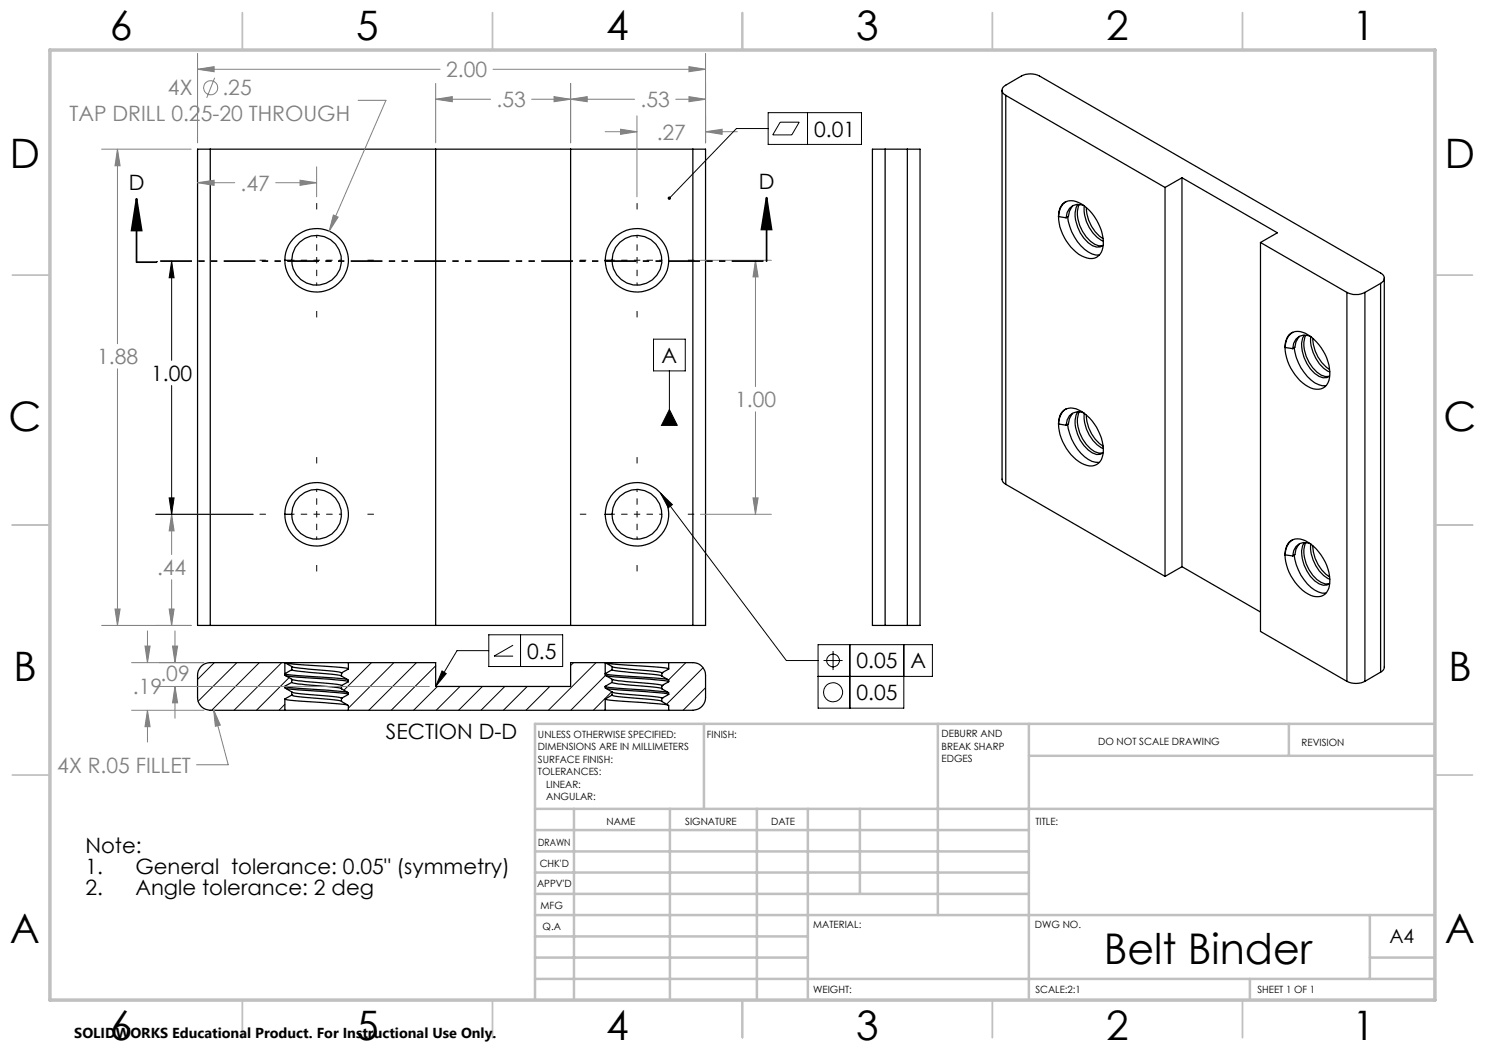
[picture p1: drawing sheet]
<svg xmlns="http://www.w3.org/2000/svg" width="297mm" height="210mm" viewBox="0 0 297 210" stroke-linecap="round" stroke-linejoin="round" font-family="sans-serif">
<g fill="none" stroke="#000" stroke-width=".25">
<path d="M200.4 18.1v77.7a1.14 1.14 0 0 0 .8 1.1M201.2 19.1a1.08 1.08 0 0 1-.8-1 1.08 1.08 0 0 1 .8-1.1l3.1-1.8a4 4 0 0 1 3.6 0l68.2 39.4a1.1 1.1 0 0 1 .8 1 1.1 1.1 0 0 1-.8 1.1M201.2 19.1l31.8 18.4M201.2 19.1v77.8M42.1 29.8h-2.6v95.3h2.6M42.1 29.8h96.5M42.1 29.8v95.3M87.1 29.8v95.3M114.1 29.8v95.3M138.6 29.8h2.5v95.3h-2.5M138.6 29.8v95.3M177 29.8h-2.5v95.3h2.5"/>
<path d="M177 29.8h4.5M177 29.8v95.3M181.5 29.8h2.5v95.3h-2.5M181.5 29.8v95.3M233 37.5v77.8M236.4 35.6l19.1 11-3.4 1.9M236.4 35.6l-3.4 1.9M236.4 35.6v77.7M57 52.1h1.3M121 52.1h1.4M211.7 43.3l1.5 .3M212.5 40.8a3 3 0 0 1 3.8 0 9.7 9.7 0 0 1 4.3 8.6 2.46 2.46 0 0 1-3.7 2 9.2 9.2 0 0 1-5.1-9.3l.2-.5z"/>
<path d="M213.3 40.3a3.1 3.1 0 0 0-1.6 3M213.5 43.4a9.7 9.7 0 0 0 4.9 7.4l.7 .2h.8M214.5 41.3l-.6 1-.2 1-.5 .3M215.5 40.9a5.7 5.7 0 0 0 .5 5.7 5.4 5.4 0 0 0 3.3 2.8h.8l.5-.3M215.8 40.9a6.8 6.8 0 0 0 3.1 8l.9 .3 .7-.1M216.7 41.1a2.46 2.46 0 0 0-3.5 2.5M216.9 41.2a7.2 7.2 0 0 0 3.8 7M217.3 41.5a7.6 7.6 0 0 0 3.3 6.2M252.1 48.5l17.3 10M252.1 48.5v77.8l17.3 10M269.4 58.5a4 4 0 0 0 3.6 0M269.4 58.5v77.8"/>
<path d="M273 58.5v77.8M276.1 56.7l-3.1 1.8M276.1 56.7v77.7M276.9 55.6v77.8a1.14 1.14 0 0 1-.8 1M257 69.5l1.6 .2M257.8 66.9a2.96 2.96 0 0 1 3.8 .1 9.2 9.2 0 0 1 4.2 9.1 2.6 2.6 0 0 1-4.2 1.2 9.4 9.4 0 0 1-4.5-9zM258.6 66.5a3.3 3.3 0 0 0-1.6 3M258.8 69.6a9.5 9.5 0 0 0 4.9 7.3l.7 .2h.7M259.8 67.4l-.6 1-.2 1.1-.4 .2M260.8 67.1a5.8 5.8 0 0 0 .6 5.6 5.2 5.2 0 0 0 3.2 2.9l.8-.1 .5-.3M261.2 67.1a6.7 6.7 0 0 0 2.2 7.3l.8 .6 .9 .3h.7M262 67.3a2.4 2.4 0 0 0-3.4 2.4"/>
<path d="M262.2 67.3a7.6 7.6 0 0 0 3.4 7l.4 .1M262.6 67.7a7.7 7.7 0 0 0 3.3 6.2M201.2 96.9l31.8 18.4M211.7 84.8l1.5 .2M212.5 82.3a2.89 2.89 0 0 1 3.8 0 9.7 9.7 0 0 1 4.3 8.6 2.49 2.49 0 0 1-3.7 2 9.3 9.3 0 0 1-5.1-9.3l.2-.5zM213.3 81.8a2.99 2.99 0 0 0-1.6 3M213.5 84.9a9.7 9.7 0 0 0 4.9 7.4l1.5 .2M214.5 82.8l-.6 .9-.2 1.1-.5 .2M215.5 82.4a5.7 5.7 0 0 0 .5 5.6 5.7 5.7 0 0 0 3.3 2.9h.8l.5-.4M215.8 82.4a6.8 6.8 0 0 0 3.1 7.9l.9 .3h.7M216.7 82.6a2.46 2.46 0 0 0-3.5 2.4M216.9 82.6a7.2 7.2 0 0 0 3.8 7.1"/>
<path d="M217.3 83a7.6 7.6 0 0 0 3.3 6.2M57 102.9h1.3M121 102.9h1.4M236.4 113.3l15.7 9.1M236.4 113.3l-3.4 2M257 111l1.6 .2M257.8 108.4a2.96 2.96 0 0 1 3.8 .1 9.2 9.2 0 0 1 4.2 9.1 2.6 2.6 0 0 1-4.2 1.2 9.4 9.4 0 0 1-4.5-9zM258.6 107.9a3.3 3.3 0 0 0-1.6 3.1M258.8 111a9.5 9.5 0 0 0 4.9 7.4l.7 .2h.7M259.8 108.9l-.6 1-.2 1-.4 .3M260.8 108.5a5.8 5.8 0 0 0 .6 5.7 5.2 5.2 0 0 0 3.2 2.8h.8l.5-.3M261.2 108.5a6.7 6.7 0 0 0 3 8l.9 .3h.7"/>
<path d="M262.1 108.8a2.43 2.43 0 0 0-3.5 2.4M262.2 108.8a7.3 7.3 0 0 0 3.8 7M262.6 109.2a7.6 7.6 0 0 0 3.3 6.2M42.1 125.1h96.5M57 139.8l1.7 .3 10.8 .9M57 137.3a58.6 58.6 0 0 0 8.9 .8l3.6 .4M57 132.5v2.5l1.3 .8v.7M57 132.5h12.7M57 132.5h-14.9a2.5 2.5 0 0 0-2.6 2.6v4.4a2.57 2.57 0 0 0 2.6 2.6h14.9M57 132.5l1.3 .8M57.1 135.1l7.7 .7a18.8 18.8 0 0 1 4.9 .5M57.1 137.7l7.8 .6a17.7 17.7 0 0 1 4.8 .6"/>
<path d="M57.2 132.6l7.6 .6a16 16 0 0 1 4.9 .6M58.3 133.3l1.3 .3 7.2 .7 1.5 .2M58.3 139l-1.3 .8v2.3M58.3 139h.1M58.3 136.5l-1.3 .8v.3l1.3 .8M58.3 136.5a17.8 17.8 0 0 0 5.3 .7h.9a10.9 10.9 0 0 1 3.8 .6M58.3 138.4a48 48 0 0 0 7.9 .9l2.1 .4M58.3 133.9l-1.3 .9 1.6 .2 9.1 .7 1.8 .2M58.3 133.9l1.3 .3 8.6 .9M58.3 138.4v.6M58.3 133.3v.6M58.4 139.1l1.3 .2 4 .4a17.5 17.5 0 0 1 4.6 .6"/>
<path d="M58.4 135.9l.1 .1M58.6 136l2.4 .3 5.9 .5 1.4 .3M68.3 135.2h.1M68.3 134.6h.1M68.3 137.8l1.4 .8v.3M68.3 137.1h.1M68.3 139.7h.1M68.3 135.2l1.4 .8v.3M68.3 139.7v.6M68.3 134.6v.6M68.3 137.1v.7M69.7 133.8l-1.4 .8"/>
<path d="M69.7 136.3l-1.4 .8M69.7 138.9l-1.4 .8M69.7 132.5h17.4v4.8h27v-4.8h6.9M69.7 132.5v1.3M121 139.8l1.8 .3 10.8 .9M121 137.3a58.6 58.6 0 0 0 9 .8l3.6 .4M121 132.5v2.5l1.4 .8v.7M121 132.5h12.7M121 132.5l1.4 .8M121.2 135.1l7.7 .7a18.8 18.8 0 0 1 4.8 .5M121.2 137.7l7.8 .6a16.7 16.7 0 0 1 4.7 .6M121.2 132.6l7.6 .6a16 16 0 0 1 4.9 .6"/>
<path d="M122.4 133.3l1.2 .3 7.2 .7 1.5 .2M122.4 139l-1.4 .8v2.3M122.4 136.5l-1.4 .8v.3l1.4 .8v.6M122.4 136.5a17.8 17.8 0 0 0 5.3 .7h.9a10.9 10.9 0 0 1 3.8 .6M122.4 133.9l-1.4 .9 1.6 .2 9.2 .7 1.8 .2M122.4 133.9l1.2 .3 8.7 .9M122.4 139h.1M122.4 133.3v.6M122.4 138.4a32.1 32.1 0 0 0 7.1 .8l2.5 .3 .4 .2M122.5 139.1l1.3 .2 4 .4a17.5 17.5 0 0 1 4.6 .6M122.5 135.9l.1 .1M122.6 136l8.3 .8 1.4 .3"/>
<path d="M132.3 135.2h.1M132.4 134.6h.1M132.4 137.8l1.3 .8v.3M132.4 139.7h.1M132.4 137.1h.1M132.4 135.2l1.3 .8v.3M132.4 139.7v.6M132.4 137.1v.7M132.4 134.6v.6M133.7 133.8l-1.3 .8M133.7 138.9l-1.3 .8M133.7 136.3l-1.3 .8"/>
<path d="M133.7 132.5h4.9a2.5 2.5 0 0 1 2.5 2.6v4.4a2.57 2.57 0 0 1-2.5 2.6h-4.9M133.7 132.5v1.3M177 125.1h4.5M269.4 136.3a4 4 0 0 0 3.6 0M276.1 134.4l-3.1 1.9M57 142.1h12.7M68.3 140.3l1.4 .8v1M69.7 142.1h51.3M121 142.1h12.7M132.4 140.3l1.3 .8v1"/>
<circle cx="63.3" cy="52.1" r="5"/>
<circle cx="63.3" cy="52.1" r="6.4"/>
<circle cx="127.4" cy="52.1" r="5"/>
<circle cx="127.4" cy="52.1" r="6.4"/>
<circle cx="63.3" cy="102.9" r="5"/>
<circle cx="63.3" cy="102.9" r="6.4"/>
<circle cx="127.4" cy="102.9" r="5"/>
<circle cx="127.4" cy="102.9" r="6.4"/>
</g>
<g fill="none" stroke="#000" stroke-width=".2">
<path d="M42.9 132.5l-3.4 3.4M47.4 132.5l-7.8 7.8M51.9 132.5l-9.6 9.6M56.3 132.5l-9.5 9.6M57.8 135.5l-6.5 6.6M69.8 132.5l-.1 .2M74.3 132.5l-5.5 5.5M78.8 132.5l-9.1 9.1M83.3 132.5l-9.5 9.6M87.1 133.2l-8.9 8.9M87.5 137.3l-4.8 4.8M92 137.3l-4.8 4.8"/>
<path d="M96.5 137.3l-4.8 4.8M101 137.3l-4.8 4.8M105.4 137.3l-4.7 4.8M110 137.3l-4.8 4.8M114.7 132.5l-.6 .6M119.2 132.5l-9.5 9.6M121.1 135.1l-6.9 7M122.3 138.4l-3.6 3.7M132.8 136.9l-.4 .4M137.2 132.5l-3.5 3.5M140.6 133.6l-7.3 7.3M141.1 137.5l-4.5 4.6"/>
<path d="M57 140.9l-1.2 1.2"/>
</g>
<g fill="none" stroke="#808080" stroke-width=".2">
<path d="M42.9 15.5l-1.6 4.1M71.6 20.1h5.6l-11.4 26.1M66.7 43l.9 .4-1.8 2.8z"/>
<circle cx="42.1" cy="17.5" r="1.41"/>
</g>
<g fill="none" stroke="#c0c0c0" stroke-width=".35">
<path d="M48.5 2.5v7.5M98.5 2.5v7.5M148.5 2.5v7.5M198.5 2.5v7.5M248.5 2.5v7.5M2.5 55h7.5M287 55h7.5M2.5 105h7.5M287 105h7.5M2.5 155h7.5M287 155h7.5M48.5 200v7.5"/>
<path d="M98.5 200v7.5M148.5 200v7.5M198.5 200v7.5M248.5 200v7.5"/>
</g>
<g fill="none" stroke="#c0c0c0" stroke-width=".5">
<path d="M140.8 144.8v17M187.6 144.8v38.2M205.8 144.8v55.2M205.8 151.2h81.2M257.8 144.8v6.4M287 144.8h-180v55.2M107 161.8h180M107 178.8h98.8M107 174.5h98.8M107 170.3h98.8M107 166h98.8M114.8 161.8v38.2"/>
<path d="M134 161.8v38.2M151.4 161.8v38.2M161.6 161.8v38.2M172 161.8v17M107 195.8h180M107 191.5h54.6M107 187.3h54.6M107 183h180M250 195.8v4.2M274 191.5h13M274 183v12.8"/>
</g>
<path d="M10 10h277v190h-277z" fill="none" stroke="#c0c0c0" stroke-width=".7"/>
<path d="M66.7 43l.9 .4-1.8 2.8z" fill="#808080"/>
<path d="M20.3 29.8h17.9M23.5 29.8v38.9M23.5 73.8v51.3M20.3 125.1h17.9M23 121.8h1l-.5 3.3z" fill="none" stroke="#808080" stroke-width=".2"/>
<path d="M23 121.8h1l-.5 3.3z" fill="#808080"/>
<path d="M23.5 29.8l.5 3.4h-1z" fill="none" stroke="#808080" stroke-width=".2"/>
<path d="M23.5 29.8l.5 3.4h-1z" fill="#808080"/>
<path d="M39.5 10.7v17.9M39.5 13.9h48.5M98.6 13.9h42.5M137.8 13.3l3.3 .6-3.3 .4zM141.1 10.7v17.9" fill="none" stroke="#808080" stroke-width=".2"/>
<path d="M137.8 13.3l3.3 .6-3.3 .4z" fill="#808080"/>
<path d="M39.5 13.9l3.3-.6v1z" fill="none" stroke="#808080" stroke-width=".2"/>
<path d="M39.5 13.9l3.3-.6v1z" fill="#808080"/>
<path d="M87.1 19.9l3.4-.6v1zM87.1 16.7v11.9M87.1 19.9h11M106.3 19.9h7.8M114.1 16.7v11.9" fill="none" stroke="#808080" stroke-width=".2"/>
<path d="M87.1 19.9l3.4-.6v1z" fill="#808080"/>
<path d="M110.8 19.3l3.3 .6-3.3 .4z" fill="none" stroke="#808080" stroke-width=".2"/>
<path d="M110.8 19.3l3.3 .6-3.3 .4z" fill="#808080"/>
<path d="M114.1 19.9l3.3-.6v1zM114.1 16.7v11.9M114.1 19.9h12.8M135.1 19.9h6M141.1 16.7v11.9" fill="none" stroke="#808080" stroke-width=".2"/>
<path d="M114.1 19.9l3.3-.6v1z" fill="#808080"/>
<path d="M137.8 19.3l3.3 .6-3.3 .4z" fill="none" stroke="#808080" stroke-width=".2"/>
<path d="M137.8 19.3l3.3 .6-3.3 .4z" fill="#808080"/>
<path d="M140.1 52.1h14.2M151.1 52.1l.5 3.3h-1zM151.1 52.1v25.2M151.1 82.4v20.5M140.1 102.9h14.2" fill="none" stroke="#808080" stroke-width=".2"/>
<path d="M151.1 52.1l.5 3.3h-1z" fill="#808080"/>
<path d="M150.6 99.6h1l-.5 3.3z" fill="none" stroke="#808080" stroke-width=".2"/>
<path d="M150.6 99.6h1l-.5 3.3z" fill="#808080"/>
<path d="M121 26.3h6.4M124.1 25.9l3.3 .4-3.3 .6zM127.4 23.2v16.2M141.1 23.2v5.4M141.1 26.3h6.4" fill="none" stroke="#808080" stroke-width=".2"/>
<path d="M124.1 25.9l3.3 .4-3.3 .6z" fill="#808080"/>
<path d="M141.1 26.3l3.3-.4v1z" fill="none" stroke="#808080" stroke-width=".2"/>
<path d="M141.1 26.3l3.3-.4v1z" fill="#808080"/>
<path d="M39.5 36.5h7.5M55.1 36.5h8.2M60 36l3.3 .5-3.3 .6zM63.3 33.4v6" fill="none" stroke="#808080" stroke-width=".2"/>
<path d="M60 36l3.3 .5-3.3 .6z" fill="#808080"/>
<path d="M39.5 36.5l3.3-.5v1.1z" fill="none" stroke="#808080" stroke-width=".2"/>
<path d="M39.5 36.5l3.3-.5v1.1z" fill="#808080"/>
<path d="M31.2 102.9h19.4M34.3 102.9l.5 3.3h-1zM34.3 102.9v8M34.3 115.9v9.2M31.2 125.1h7" fill="none" stroke="#808080" stroke-width=".2"/>
<path d="M34.3 102.9l.5 3.3h-1z" fill="#808080"/>
<path d="M33.8 121.8h1l-.5 3.3z" fill="none" stroke="#808080" stroke-width=".2"/>
<path d="M33.8 121.8h1l-.5 3.3z" fill="#808080"/>
<g fill="none" stroke="#000" stroke-width=".2">
<path d="M153.6 22.5h18.7v6.4h-18.7zM153.6 25.7h-6.3l-13.4 13.9M156 24.4h3.8l-1.4 2.6h-3.8zM161.5 22.5v6.4M34.3 52.2l.5 3.4h-1zM34.3 52.2v19.9M34.3 77.1v25.8M130.7 67.8h6.4v6.4h-6.4zM133.9 74.2v10.9M33.8 99.6h1l-.5 3.3zM132.1 98.6l2.4 2.3-.8 .7zM132.1 98.6l25.2 33.5h6.3"/>
<path d="M133.9 81.9l1.6 3.2h-3.2zM31.2 102.9h19.4M164.7 132.1h3.8M166.6 130.2v3.8M170 128.9v12.7M180.8 128.9v12.7h-17.2v-12.7h22.9v6.4h-22.9"/>
<circle cx="166.6" cy="138.4" r="1.91"/>
<circle cx="166.6" cy="132.1" r="1.27"/>
</g>
<g fill="#000">
<path d="M27.3 39.7l1 6.4h-2zM153.3 39.5l1 6.4h-2zM34.3 52.2l.5 3.4h-1zM132.1 98.6l2.4 2.3-.8 .7zM33.8 99.6h1l-.5 3.3z"/>
<path d="M133.7 39.4l-.2 .2 .1 .3 .3-.3-.3 .3a.34 .34 0 0 0 .5 0 .34 .34 0 0 0 0-.5 .34 .34 0 0 0-.4 0zM133.9 81.9l1.6 3.2h-3.2z"/>
</g>
<path d="M27.3 39.7l1 6.4h-2zM27.3 39.7v12.7M153.3 39.5l1 6.4h-2zM153.3 39.5v12.7" fill="none" stroke="#000" stroke-width=".35"/>
<g fill="none" stroke="#000" stroke-width=".2" stroke-dasharray="15.2 1.3 1.3 1.3" stroke-dashoffset="14.6" stroke-linecap="butt">
<path d="M63.3 52v-5M63.3 52h-5M63.3 52v5.1M63.3 52h5.1M127.4 52v-5M127.4 52h-5.1M127.4 52v5.1M127.4 52h5.1M63.3 102.8v-5M63.3 102.8h-5M63.3 102.8v5.1M63.3 102.8h5.1"/>
<path d="M127.4 102.8v-5M127.4 102.8h-5.1M127.4 102.8v5.1M127.4 102.8h5.1"/>
</g>
<g fill="none" stroke="#000" stroke-width=".2" stroke-dasharray="15.2 1.3 1.3 1.3" stroke-linecap="butt">
<path d="M53.2 52h-1.3M63.3 41.9v-1.3M73.5 52h1.3M117.3 52h-1.3M127.4 41.9v-1.3M137.6 52h1.2M63.3 62.2v1.3M127.4 62.2v1.3M63.3 92.7v-1.3M127.4 92.7v-1.3M53.2 102.8h-1.3M63.3 113v1.3"/>
<path d="M73.5 102.8h1.3M117.3 102.8h-1.3M127.4 113v1.3M137.6 102.8h1.2"/>
</g>
<path d="M31.4 52.4h-4.1M31.4 52.4v-.2" fill="none" stroke="#000" stroke-width=".35" stroke-dasharray="6.3 1.3 1.3 1.3 1.3 1.3" stroke-linecap="butt"/>
<path d="M31.4 52.2h121.9" fill="none" stroke="#000" stroke-width=".35" stroke-dasharray="6.3 1.3 1.3 1.3 1.3 1.3" stroke-dashoffset="-.6" stroke-linecap="butt"/>
<path d="M26.3 132.5h14.5M29 129.2h1l-.5 3.3zM29.5 126.2v6.3M26.3 142.1h14.5M29.5 142.1v6.3" fill="none" stroke="#808080" stroke-width=".2"/>
<path d="M29 129.2h1l-.5 3.3z" fill="#808080"/>
<path d="M29.5 142.1l.5 3.2h-1z" fill="none" stroke="#808080" stroke-width=".2"/>
<path d="M29.5 142.1l.5 3.2h-1z" fill="#808080"/>
<path d="M31.8 137.3h54.1M31.8 132.5h9M35 137.3l.5 3.3h-1zM35 126.2v6.3M35 137.3v6.3" fill="none" stroke="#808080" stroke-width=".2"/>
<path d="M35 137.3l.5 3.3h-1z" fill="#808080"/>
<path d="M34.5 129.2h1l-.5 3.3z" fill="none" stroke="#808080" stroke-width=".2"/>
<path d="M34.5 129.2h1l-.5 3.3z" fill="#808080"/>
<path d="M42.7 141.9l1.4 3.1-1 .3zM42.7 141.9l2.9 11.1h-6.3" fill="none" stroke="#808080" stroke-width=".2"/>
<path d="M42.7 141.9l1.4 3.1-1 .3z" fill="#808080"/>
<path d="M88.4 134.2l.9 .5-2.2 2.6zM97.8 127h14.7v6.3h-14.7zM97.8 130.1h-6.4l-4.3 7.2M102.6 129l-3.8 2.2h3.8M104.1 127v6.3" fill="none" stroke="#000" stroke-width=".2"/>
<path d="M88.4 134.2l.9 .5-2.2 2.6z" fill="#000"/>
<text font-size="8.5" x="220.8" y="192.7">Belt Binder</text>
<g font-size="8.1">
<text x="22" y="8">6</text>
<text x="71.2" y="8">5</text>
<text x="121.2" y="8">4</text>
<text x="171.2" y="8">3</text>
<text x="221.2" y="8">2</text>
<text x="270.5" y="8">1</text>
<text x="2" y="33.6">D</text>
<text x="289" y="33.6">D</text>
<text x="1.7" y="86.1">C</text>
<text x="288.7" y="86.1">C</text>
<text x="2.7" y="136.1">B</text>
<text x="289.7" y="136.1">B</text>
<text x="2" y="188.6">A</text>
<text x="289" y="188.6">A</text>
<text x="22" y="208">6</text>
<text x="71.2" y="208">5</text>
<text x="121.2" y="208">4</text>
<text x="171.2" y="208">3</text>
<text x="221.2" y="208">2</text>
<text x="270.5" y="208">1</text>
</g>
<g font-size="4.2" fill="#808080">
<text x="89.2" y="15.4">2.00</text>
<text x="33.6" y="19.1">4X</text>
<text x="44.5" y="19.1">.25</text>
<text x="99.3" y="21.4">.53</text>
<text x="128.1" y="21.4">.53</text>
<text x="13.9" y="24.2">TAP DRILL 0.25-20 THROUGH</text>
<text x="131.3" y="27.9">.27</text>
<text x="48.1" y="38.1">.47</text>
<text x="19.4" y="72.8">1.88</text>
<text x="147" y="81.4">1.00</text>
<text x="31.4" y="115">.44</text>
<text x="32.1" y="136.3">.09</text>
<text x="26.6" y="138.9">.19</text>
<text x="11.5" y="154.6">4X R.05 FILLET</text>
</g>
<g font-size="4.2">
<text x="162.8" y="27.3">0.01</text>
<text x="25.8" y="38">D</text>
<text x="151.8" y="37.8">D</text>
<text x="30.2" y="76.2">1.00</text>
<text x="132.3" y="72.6">A</text>
<text x="105.4" y="131.7">0.5</text>
<text x="171.3" y="133.7">0.05</text>
<text x="182.1" y="133.7">A</text>
<text x="171.3" y="140">0.05</text>
<text x="77.2" y="147.8">SECTION D-D</text>
<text x="17.1" y="170.6">Note:</text>
<text x="17.1" y="174.8">1.</text>
<text x="17.1" y="179">2.</text>
<text x="27.1" y="174.8">General tolerance: 0.05&quot; (symmetry)</text>
<text x="27.1" y="179">Angle tolerance: 2 deg</text>
</g>
<text font-size="3.9" x="277.9" y="188.5">A4</text>
<text font-size="2.9" x="14.9" y="207.6">SOLIDWORKS Educational Product. For Instructional Use Only.</text>
<g font-size="2">
<text x="107.6" y="147.6">UNLESS OTHERWISE SPECIFIED:</text>
<text x="141.4" y="147.6">FINISH:</text>
<text x="188.3" y="147.5">DEBURR AND</text>
<text x="188.3" y="150">BREAK SHARP</text>
<text x="219.6" y="149">DO NOT SCALE DRAWING</text>
<text x="260.3" y="149.2">REVISION</text>
<text x="107.6" y="150.1">DIMENSIONS ARE IN MILLIMETERS</text>
<text x="107.6" y="152.6">SURFACE FINISH:</text>
<text x="107.6" y="155.1">TOLERANCES:</text>
<text x="188.3" y="152.5">EDGES</text>
<text x="109.2" y="157.6">LINEAR:</text>
<text x="109.2" y="160.1">ANGULAR:</text>
<text x="121.3" y="165">NAME</text>
<text x="137" y="164.9">SIGNATURE</text>
<text x="154.2" y="164.9">DATE</text>
<text x="207.1" y="164.9">TITLE:</text>
<text x="107.6" y="169.1">DRAWN</text>
<text x="107.9" y="173.3">CHK'D</text>
<text x="107.4" y="177.4">APPV'D</text>
<text x="108.1" y="181.8">MFG</text>
<text x="108.5" y="186">Q.A</text>
<text x="162.6" y="185.5">MATERIAL:</text>
<text x="207" y="185.5">DWG NO.</text>
<text x="162.6" y="198.5">WEIGHT:</text>
<text x="207.1" y="198.6">SCALE:2:1</text>
<text x="251.5" y="198.6">SHEET 1 OF 1</text>
</g>
</svg>
